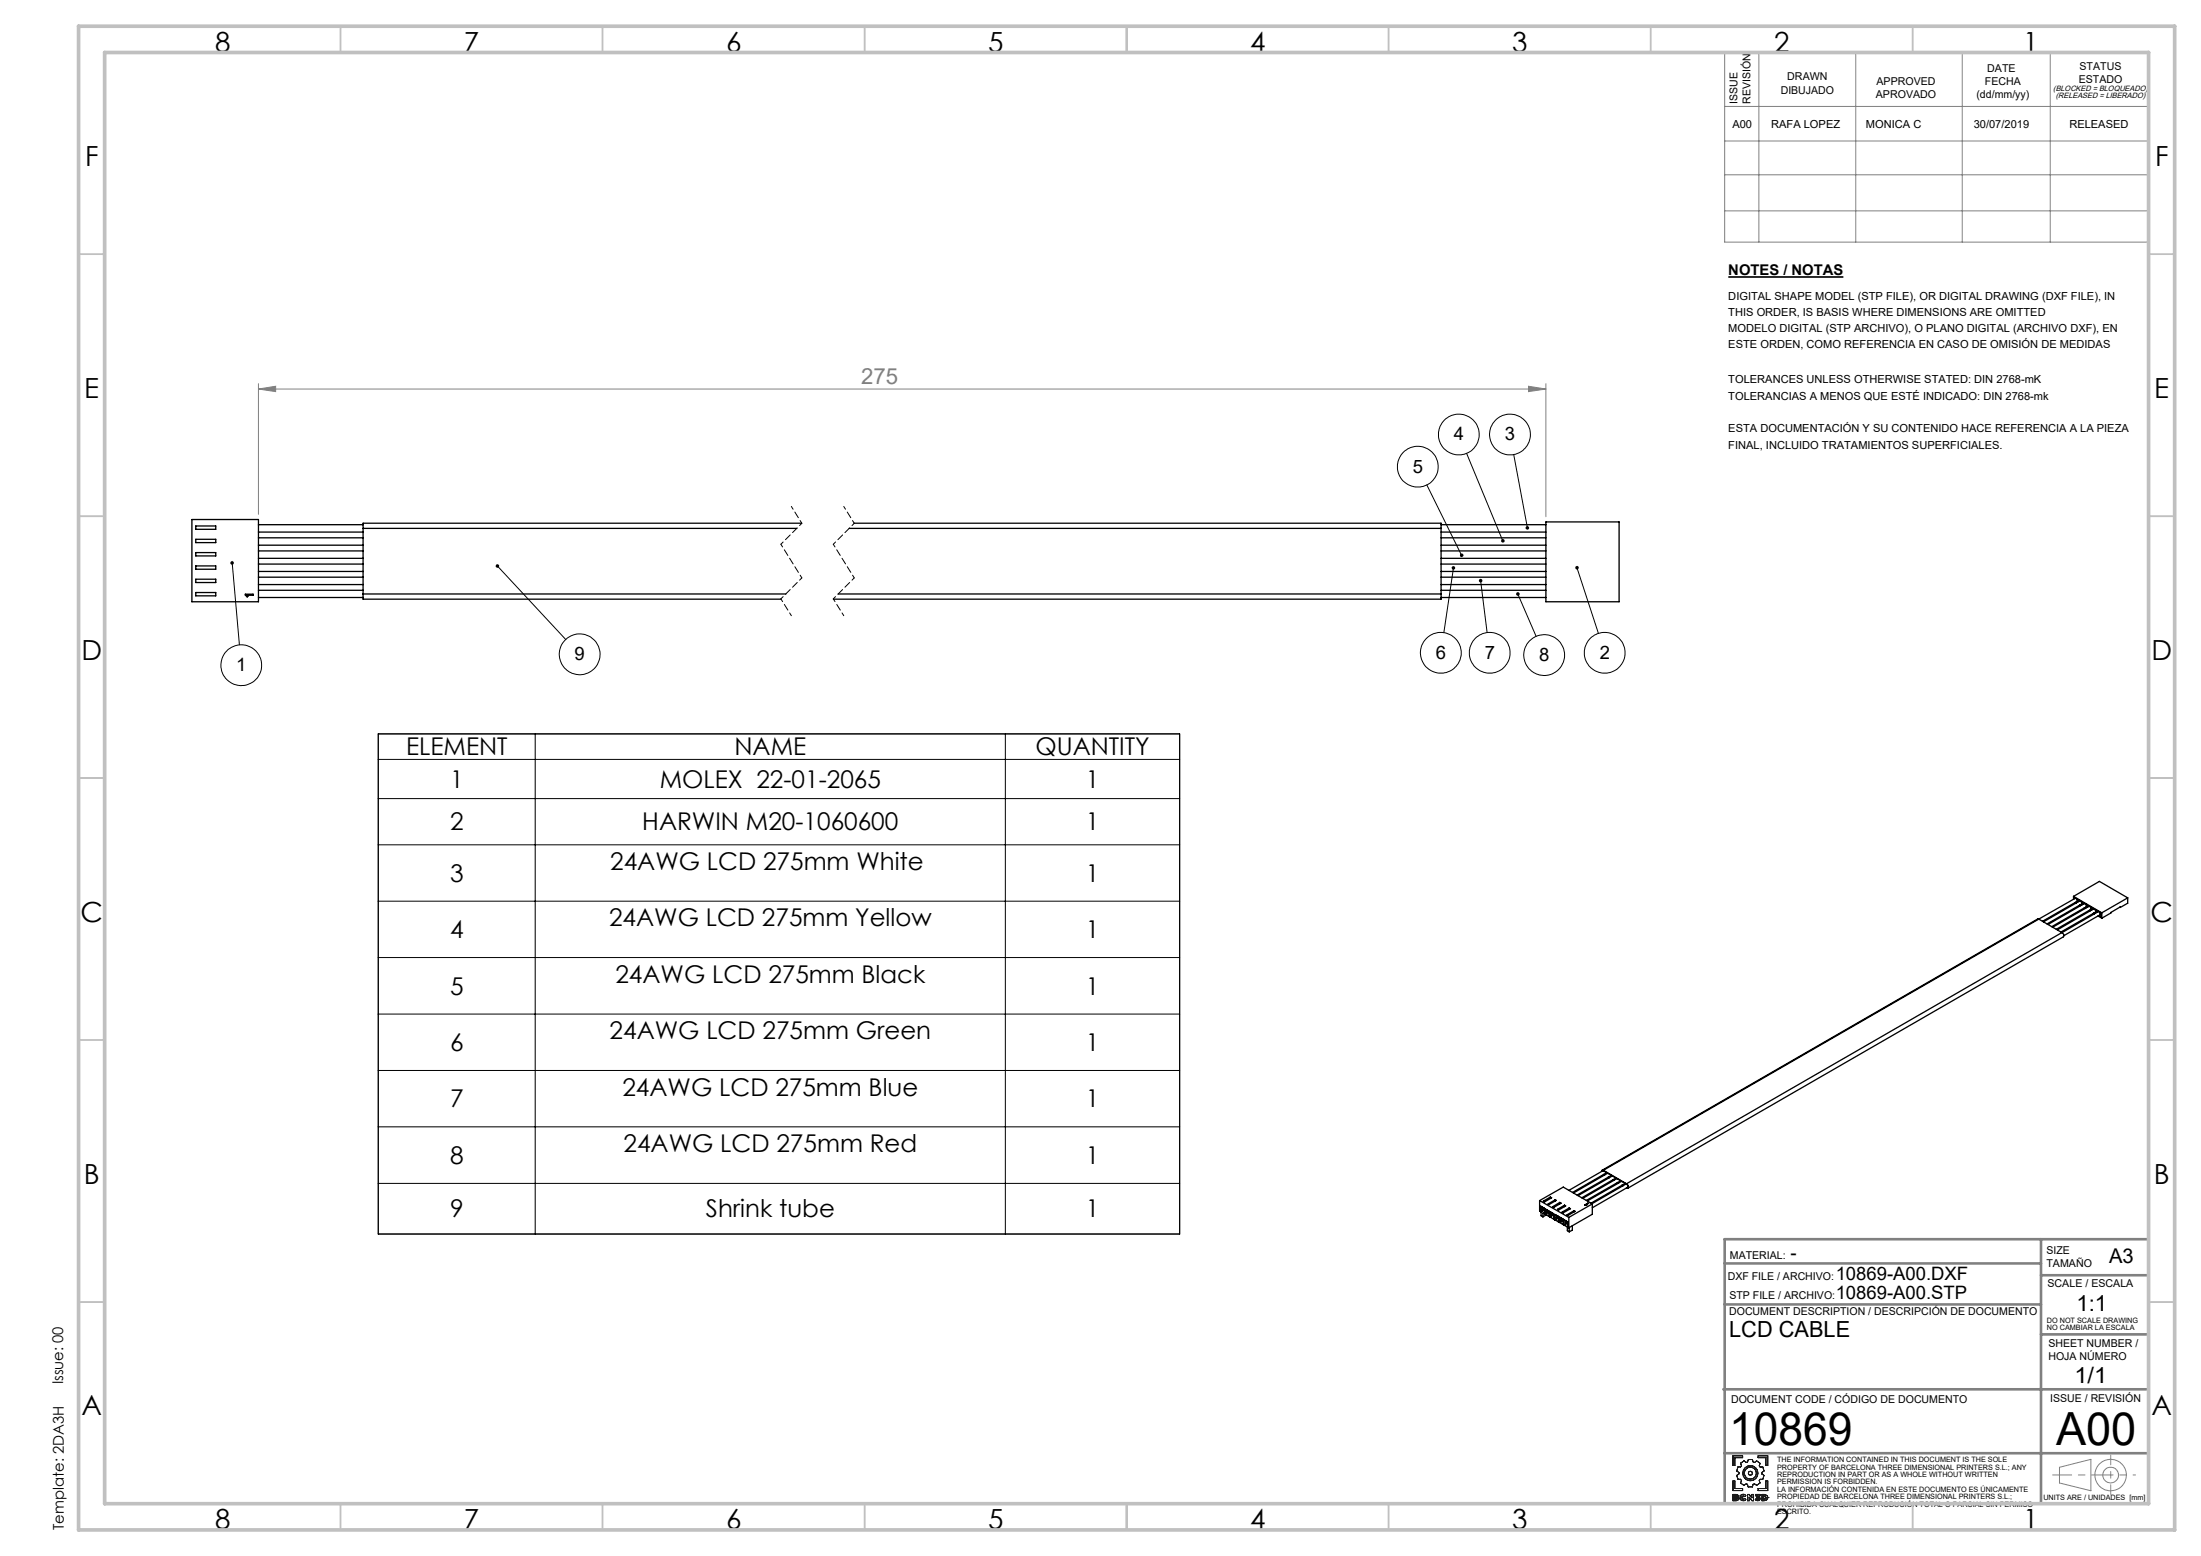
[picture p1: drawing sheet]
<svg xmlns="http://www.w3.org/2000/svg" width="420mm" height="297mm" viewBox="0 0 420 297" stroke-linecap="round" stroke-linejoin="round" font-family="sans-serif">
<path d="M329.8 52.9h22" fill="none" stroke="#000" stroke-width=".32"/>
<g fill="none" stroke="#000" stroke-width=".19">
<path d="M272.3 92.6l6.6 13.4M279.9 86.5l6.9 16.8M288.9 86.8l2.6 13.9M44.3 107.5l1.4 15.6M94.9 108.1l13 14M277.4 108.4l-1.9 12.4M282.5 110.8l1.3 10M289.6 113.4l3.5 8.1M300.9 108.4l4.1 12.5M72.2 140.1h152.9v95.4h-152.9zM72.2 145h152.9M72.2 152.4h152.9"/>
<path d="M102.1 140.1v95.4M191.8 140.1v95.4M72.2 161.3h152.9M72.2 172h152.9M72.2 182.8h152.9M72.2 193.6h152.9M72.2 204.3h152.9M72.2 215.1h152.9M72.2 225.9h152.9"/>
<circle cx="270.5" cy="89.1" r="3.9"/>
<circle cx="278.4" cy="82.9" r="3.9"/>
<circle cx="288.1" cy="82.9" r="3.9"/>
<circle cx="46" cy="127" r="3.9"/>
<circle cx="110.6" cy="124.9" r="3.9"/>
<circle cx="275" cy="124.6" r="3.9"/>
<circle cx="284.3" cy="124.6" r="3.9"/>
<circle cx="294.7" cy="125" r="3.9"/>
<circle cx="306.2" cy="124.6" r="3.9"/>
</g>
<g fill="none" stroke="#191924" stroke-width=".19">
<path d="M330.7 277.9h1.8v.3h-1.5v1.5h-.3zM332.1 279.3l.7-.5 .4 .3 .3-.1 .1-.4h.8l.1 .4 .3 .1 .4-.3 .7 .5-.2 .5 .2 .2h.5l.2 .8-.4 .3v.2l.4 .3-.2 .8h-.5l-.2 .2 .1 .5-.6 .4-.4-.3-.3 .1-.1 .5h-.8l-.2-.5-.2-.1-.4 .3-.7-.4 .2-.5-.2-.2h-.5l-.2-.8 .4-.3v-.2l-.4-.3 .2-.8h.5l.2-.2zM335.5 277.9h1.8v1.8h-.3v-1.5h-1.5zM330.7 282.7h.3v1.4h1.5v.4h-1.8zM331 285.5l.4 .1-.4 .1zM331 286l.4 .1-.4 .1zM331.3 285.3l.3 .1 .1 .1M331.3 285.3h.2l.2 .2M331.3 285.3h-.6v1.2l.9-.1 .2-.3M331.4 285.6h.1M331.4 286.1h.1M331.7 285.5l-.2 .3 .3 .3"/>
<path d="M331.7 285.5h.1M331.8 286.1h.1M332 285.9l.2 .3 .4 .3 .6-.3M332 285.9l.1 .3 .2 .2a.69 .69 0 0 0 .9-.2M332 285.9h.1M332.4 285.9l.1 .2 .2 .1 .2-.2M332.4 285.9l.1 .2 .4-.1M332.4 285.9h.1M332.9 285.7l-.2-.2-.3 .1v.3M332.9 285.7l-.4-.1-.1 .3M332.9 286l.3 .2M333.2 285.5l-.5-.3-.5 .2-.2 .5"/>
<path d="M333.2 285.5a.67 .67 0 0 0-1.1 0l-.1 .4M333.2 285.5l-.3 .2M333.5 285.3h.3l.5 .6v-.6h.3v1.2h-.3l-.5-.7v.7h-.3zM335.1 286l.3 .2 .2-.1-.2 .1zM335.1 286l-.2 .2M335.5 284.1h1.5v-1.4h.3v1.8h-1.8zM335.6 286.1l-.4-.2v-.2l.3-.2h-.5v-.2h.8v.2l-.2 .2 .3 .4M335.6 286.1h.1M335.9 286.1l-.2 .3-.3 .1-.5-.3M335.9 286.1l-.2 .3-.4 .1-.4-.3M335.9 286.1h.1M336.2 285.3h.5l.5 .2 .2 .4-.3 .4-.9 .2z"/>
<path d="M336.6 285.5l.3 .1v.5h-.3zM337 285.9h.1M337.4 285.9h.1"/>
<circle cx="334" cy="281.2" r=".39"/>
<circle cx="334" cy="281.2" r="1.45"/>
<circle cx="334" cy="281.2" r="1.14"/>
</g>
<g fill="none" stroke="#808080" stroke-width=".19">
<path d="M329.1 10h80.9v36.2h-80.9zM335.6 10v36.2M354.1 10v36.2M374.4 10v36.2M391.2 10v36.2M329.1 20.3h80.9M329.1 26.9h80.9M329.1 33.4h80.9M329.1 40.2h80.9M49.3 74.3l3.3-.6v1.1zM49.3 73.2v25M49.3 74.3h245.7"/>
<path d="M291.7 73.7l3.3 .6-3.3 .5zM295 73.2v25.4M393 280.1l6-1.6v6l-6-1.4z"/>
<circle cx="402.7" cy="281.6" r="3"/>
<circle cx="402.8" cy="281.5" r="1.49"/>
</g>
<path d="M151 96.7l2 3.2M161 96.7l2 3.2M149 114.3l2 3.2M159 114.3l2 3.2" fill="none" stroke="#000" stroke-width=".19" stroke-dasharray="1.3 .6" stroke-dashoffset=".6"/>
<path d="M153 99.9l-4 4M163 99.9l-4 4M149 103.9l4 6.4M153 110.3l-4 4M159 103.9l4 6.4M163 110.3l-4 4" fill="none" stroke="#000" stroke-width=".19" stroke-dasharray="1.3 .6" stroke-dashoffset=".7"/>
<path d="M391.7 281.5h11.1" fill="none" stroke="#808080" stroke-width=".19" stroke-dasharray="15.2 1.3 1.3 1.3" stroke-dashoffset="11.6"/>
<path d="M402.8 281.5h4.7" fill="none" stroke="#808080" stroke-width=".19" stroke-dasharray="15.2 1.3 1.3 1.3" stroke-dashoffset="14.8"/>
<path d="M402.8 277.8v7.4" fill="none" stroke="#808080" stroke-width=".19" stroke-dasharray="15.2 1.3 1.3 1.3" stroke-dashoffset="13.4"/>
<path d="M329.1 236.5h80.9v50.5h-80.9zM389.5 236.5v50.5M329.1 249h60.4M329.1 241.2h60.4M389.5 243.4h20.5M389.5 254.7h20.5M328.9 265.2h81.1M329.1 277.4h80.9" fill="none" stroke="#808080" stroke-width=".5"/>
<g fill="none" stroke="#c0c0c0" stroke-width=".35">
<path d="M65 5v5M115 5v5M165 5v5M215 5v5M265 5v5M315 5v5M365 5v5M15 48.5h5M410 48.5h5M15 98.5h5M410 98.5h5M15 148.5h5"/>
<path d="M410 148.5h5M15 198.5h5M410 198.5h5M15 248.5h5M410 248.5h5M65 287v5M115 287v5M165 287v5M215 287v5M265 287v5M315 287v5M365 287v5"/>
</g>
<path d="M15 5h400v287h-400zM20 10h390v277h-390z" fill="none" stroke="#c0c0c0" stroke-width=".7"/>
<path d="M44.1 107.2a.34 .34 0 0 0 0 .5 .34 .34 0 0 0 .5-.2 .34 .34 0 0 0-.3-.4v.4v-.4zM94.7 107.8a.33 .33 0 0 0 .2 .5 .33 .33 0 0 0 .4-.4 .33 .33 0 0 0-.5-.2l-.1 .1 .2 .3zM300.7 108.1a.33 .33 0 0 0 0 .6 .33 .33 0 0 0 .5-.3 .33 .33 0 0 0-.4-.3l.1 .3-.1-.3zM291.1 100.6a.34 .34 0 0 0 .1 .4 .34 .34 0 0 0 .3 .1v-.4v.4a.34 .34 0 0 0 .2-.5 .34 .34 0 0 0-.6 0zM286.5 103a.34 .34 0 0 0 0 .5 .34 .34 0 0 0 .4 0l-.1-.2 .1 .2a.34 .34 0 0 0 .1-.5 .34 .34 0 0 0-.5 0zM277.1 108.1a.34 .34 0 0 0 0 .6 .34 .34 0 0 0 .6-.2 .34 .34 0 0 0-.3-.4v.3v-.3zM282.3 110.6a.34 .34 0 0 0 .1 .5 .34 .34 0 0 0 .5-.2 .34 .34 0 0 0-.4-.4v.3v-.3zM289.4 113.1a.34 .34 0 0 0 0 .6 .34 .34 0 0 0 .5-.2 .34 .34 0 0 0-.4-.4l.1 .3-.1-.3zM278.7 105.8a.34 .34 0 0 0-.1 .4 .34 .34 0 0 0 .4 .1l-.1-.3 .1 .3a.34 .34 0 0 0 .2-.5 .34 .34 0 0 0-.5 0z" fill="#000"/>
<path d="M49.3 74.3l3.3-.6v1.1zM291.7 73.7l3.3 .6-3.3 .5z" fill="#808080"/>
<g fill="none" stroke="#000" stroke-width=".25">
<path d="M36.6 99.2h12.7v15.7h-12.7zM153 99.9h-83.7v1M163 99.9h112v1M295 99.6h14v15.3h-14zM37.4 100.4h3.8v.6h-3.8zM37.4 102.9h3.8v.7h-3.8zM37.4 105.5h3.8v.6h-3.8zM37.4 108h3.8v.7h-3.8zM37.4 110.6h3.8v.6h-3.8zM37.4 113.1h3.8v.6h-3.8zM46.8 113.4h1.5v.2h-1.2l.2 .2-.1 .1-.4-.3zM49.3 114h20"/>
<path d="M49.3 112.7h20M49.3 111.6h20M49.3 110.2h20M49.3 109.1h20M49.3 107.7h20M49.3 106.6h20M49.3 105.2h20M49.3 104.1h20M49.3 102.7h20M49.3 101.6h20M49.3 100.2h20M69.3 113.4v1h79.7"/>
<path d="M69.3 100.9h82.7M69.3 113.4h80.7M69.3 100.9v12.5M159.9 113.4h115.1M162 100.9h113M275 113.4v1h-116M275 114h20M275 112.7h20M275 111.6h20M275 110.2h20M275 109.1h20M275 107.7h20"/>
<path d="M275 106.6h20M275 105.2h20M275 104.1h20M275 102.7h20M275 101.6h20M275 100.2h20M275 100.9v12.5M389 175.4l7-3.9a.39 .39 0 0 1 .3 .2 .39 .39 0 0 1 0 .4l-6.6 3.8M389 175.4h-.2l-83.1 48M389 175.4l-83 48M389 175.4l4.5 2.6M389.9 176l6.9-4a.41 .41 0 0 1 .4 .6l-6.6 3.8"/>
<path d="M390.8 176.5l6.9-4a.42 .42 0 0 1 .4 .6l-6.6 3.8M391.7 177l6.9-4a.41 .41 0 0 1 .4 .6l-6.6 3.8M392.6 177.5l6.9-4a.42 .42 0 0 1 .3 .6l-6.5 3.8M393.5 178l.3 .4-.1 .4-83.1 48M393.5 178l-83.1 48M393.5 178l6.9-4a.41 .41 0 0 1 .3 .6l-6.9 4M395.7 171.1l4.9-2.9 5.4 3.2M395.7 171.1l5.4 3.1M395.7 171.1v.5M395.9 172.3l.2 .1M396 171.4l-.2-.1v.3M396.1 172.2l.1 .1"/>
<path d="M396.2 171.6l.3 .1v.5M396.4 171.7h-.1M396.8 172.8l.2 .1M396.9 172l-.2-.2v.3M396.9 172.7l.2 .1M397.1 172.1l.3 .2v.4M397.3 172.2l-.1 .1M397.7 173.3l.2 .1M397.8 172.5l-.2-.2v.3M397.8 173.2l.2 .2M398 172.6l.3 .2v.4M398.2 172.7l-.1 .1"/>
<path d="M398.6 173.8l.1 .1M398.7 173l-.2-.1v.2M398.7 173.7l.2 .1M398.9 173.1l.3 .2v.4M399.1 173.2l-.1 .1M399.5 174.3l.2 .1M399.6 173.5l-.3-.1v.2M399.6 174.2l.2 .1M399.8 173.6l.3 .2v.4M400 173.7l-.1 .1M400.3 174.8l.8 .5M400.4 174l-.1-.1v.2"/>
<path d="M400.6 174.1l.4 .2v.7l-.5-.2M400.9 174.3h-.1M401.1 174.2v1.1M404.5 173.2h.1M404.6 173.2v-.1l-3.5 2.2M406 171.4l-4.9 2.8M406 171.4v1l-1.4 .8M293.8 229.2v1.9l.2 .2M293.8 229.2l5.6 3.2M293.8 229.2l4.5-2.6 5.5 3.2M294.1 231.2v.9l.3 .2M294.3 230.4v.8l-.3 .1"/>
<path d="M294.4 230.8l-.1 .1 .4 .2M294.4 230.4v.4M294.4 232.3v-.8l4.7 2.7v.7l.3 .2M294.5 229.3l1.3-.8 .3 .1-1.4 .8zM294.7 230.6v1l.2 .2M294.7 230.6l-.7-.4v1.1M294.7 230.6l-.3 .2M295 231.9h.1M295 231.9l-.6 .4M295.2 230.9v.8l-.3 .1M295.3 231.3h-.1l.4 .3M295.3 231v.3"/>
<path d="M295.4 229.8l1.4-.8 .2 .1-1.4 .8zM295.6 231.1l-.7-.4v1.1M295.6 231.1v1.1l.2 .1M295.6 231.1l-.3 .2M295.8 232.3v-1l.7 .4v1l.2 .1M295.8 228.5v.2M296.1 231.4v.8l-.3 .1M296.2 231.5l-.1 .4 .4 .2M296.3 230.3l1.3-.8 .3 .2-1.4 .7zM296.4 231.7l-.2 .1M296.8 229v.3M297 231.9v.9h-.3"/>
<path d="M297 232.3v.1l.4 .2M297 232v.3M297.2 230.8l1.4-.8 .2 .2-1.4 .8zM297.4 232.2v1l.2 .1M297.4 232.2l-.7-.4v1M297.4 232.2l-.4 .1M297.6 229.5v.3M297.9 232.5v.8h-.3M298 232.9h-.1l.4 .2M298 232.5v.4M298.1 231.3l1.3-.7 .3 .1-1.4 .8zM298.2 232.7l-.2 .2"/>
<path d="M298.3 232.7l-.7-.4v1M298.3 232.7v1l.2 .2M298.6 230v.3M298.8 233v.8l-.3 .1M298.8 233.4l.4 .3M298.8 233v.4M299 231.9l1.4-.8 .2 .1-1.4 .8zM299.2 233.2l-.7-.4v1.1M299.2 233.2v1l.2 .1M299.2 233.2l-.4 .2M299.4 232.4v1.9M299.4 230.6v.2"/>
<path d="M299.4 234.3v.8M300 234v.8l-.6 .3M300.4 231.1v.2M302.6 230h.1M303 229.7h.1M303 229.7l-.4 .3M303 229.7l-.6 .3h.4h-.2M303.8 229.8l-4.4 2.6M303.8 229.8v2l-4.4 2.5M305.7 223.6l.3-.1 4.4 2.5 .3 .4v.2l-.2 .1M305.9 223.4l-6.5 3.8M306 223.4h-.3l-.1 .2"/>
<path d="M306 224.2l.1 .1M306 223.4l4.4 2.6M306 224.2l.2 .1M306.6 223.8l-6.5 3.8M306.8 223.9l-6.6 3.8M306.8 224.7l.2 .1M306.9 224.7l.2 .1M307.5 224.4l-6.5 3.7M307.7 224.5l-6.6 3.7M307.7 225.2l.2 .1M307.8 225.2l.2 .1M308.4 224.9l-6.6 3.7"/>
<path d="M308.5 225l-6.5 3.7M308.6 225.7l.2 .1M308.7 225.7l.2 .1M309.2 225.4l-6.5 3.7M309.4 225.5l-6.5 3.7M309.5 226.2l.2 .1M309.6 226.2l.1 .1M310.1 225.9l-6.5 3.8M310.3 226l-6.5 3.8M310.4 226.8h.1M310.4 226l.3 .4v.3l-.3 .1M310.7 226.6l-6.9 3.9"/>
</g>
<g font-size="8.7">
<text x="330" y="275.9">10869</text>
<text x="392.3" y="275.9">A00</text>
</g>
<g font-size="5.3">
<text x="41" y="9.9">8</text>
<text x="88.5" y="9.9">7</text>
<text x="138.5" y="9.9">6</text>
<text x="188.5" y="9.9">5</text>
<text x="238.5" y="9.9">4</text>
<text x="288.5" y="9.9">3</text>
<text x="338.5" y="9.9">2</text>
<text x="386" y="9.9">1</text>
<text x="16.2" y="31.7">F</text>
<text x="411.2" y="31.7">F</text>
<text x="16.1" y="75.9">E</text>
<text x="411.1" y="75.9">E</text>
<text x="15.5" y="125.9">D</text>
<text x="410.5" y="125.9">D</text>
<text x="15.4" y="175.9">C</text>
<text x="410.4" y="175.9">C</text>
<text x="16" y="225.9">B</text>
<text x="411" y="225.9">B</text>
<text x="15.5" y="270.2">A</text>
<text x="410.5" y="270.2">A</text>
<text x="41" y="291.9">8</text>
<text x="88.5" y="291.9">7</text>
<text x="138.5" y="291.9">6</text>
<text x="188.5" y="291.9">5</text>
<text x="238.5" y="291.9">4</text>
<text x="288.5" y="291.9">3</text>
<text x="338.5" y="291.9">2</text>
<text x="386" y="291.9">1</text>
</g>
<g font-size="4.7">
<text x="77.5" y="144.2">ELEMENT</text>
<text x="140.2" y="144.2">NAME</text>
<text x="197.6" y="144.2">QUANTITY</text>
<text x="85.9" y="150.4">1</text>
<text x="125.9" y="150.4">MOLEX 22-01-2065</text>
<text x="207.2" y="150.4">1</text>
<text x="85.9" y="158.5">2</text>
<text x="122.6" y="158.5">HARWIN M20-1060600</text>
<text x="207.2" y="158.5">1</text>
<text x="116.4" y="166">24AWG LCD 275mm White</text>
<text x="85.9" y="168.3">3</text>
<text x="207.2" y="168.3">1</text>
<text x="85.9" y="179.1">4</text>
<text x="116.2" y="176.8">24AWG LCD 275mm Yellow</text>
<text x="207.2" y="179.1">1</text>
<text x="85.9" y="189.8">5</text>
<text x="117.4" y="187.6">24AWG LCD 275mm Black</text>
<text x="207.2" y="189.8">1</text>
<text x="85.9" y="200.6">6</text>
<text x="116.3" y="198.3">24AWG LCD 275mm Green</text>
<text x="207.2" y="200.6">1</text>
<text x="118.8" y="209.1">24AWG LCD 275mm Blue</text>
<text x="85.9" y="211.4">7</text>
<text x="207.2" y="211.4">1</text>
<text x="119" y="219.9">24AWG LCD 275mm Red</text>
<text x="85.9" y="222.2">8</text>
<text x="207.2" y="222.2">1</text>
<text x="85.9" y="232.4">9</text>
<text x="134.7" y="232.4">Shrink tube</text>
<text x="207.2" y="232.4">1</text>
</g>
<text font-size="4.2" fill="#808080" x="164.3" y="73.3">275</text>
<g font-size="4.2">
<text x="396.2" y="250.3">1:1</text>
<text x="330" y="255.2">LCD CABLE</text>
<text x="395.8" y="264">1/1</text>
</g>
<text font-size="3.9" x="402.5" y="241.1">A3</text>
<g font-size="3.5">
<text x="277.4" y="84.1">4</text>
<text x="287.2" y="84.1">3</text>
<text x="269.6" y="90.2">5</text>
<text x="274" y="125.7">6</text>
<text x="283.3" y="125.7">7</text>
<text x="305.3" y="125.7">2</text>
<text x="45.1" y="128.1">1</text>
<text x="109.7" y="126">9</text>
<text x="293.7" y="126.2">8</text>
<text x="341.7" y="240.4">-</text>
<text x="350.3" y="244.3">10869-A00.DXF</text>
<text x="350.3" y="247.9">10869-A00.STP</text>
</g>
<g font-size="2.8">
<text x="329.8" y="52.6">NOTES / NOTAS</text>
<text x="12.1" y="264.2" transform="rotate(-90 12.1 264.2)">Issue: 00</text>
<text x="12.2" y="292" transform="rotate(-90 12.2 292)">Template: 2DA3H</text>
</g>
<g font-size="2.1">
<text x="339.8" y="17.9">DIBUJADO</text>
<text x="341.1" y="15.4">DRAWN</text>
<text x="358.1" y="16.3">APPROVED</text>
<text x="378.8" y="16.3">FECHA</text>
<text x="379.2" y="13.8">DATE</text>
<text x="396.7" y="15.8">ESTADO</text>
<text x="396.8" y="13.3">STATUS</text>
<text x="331.5" y="19.8" transform="rotate(-90 331.5 19.8)">ISSUE</text>
<text x="334" y="19.8" transform="rotate(-90 334 19.8)">REVISIÓN</text>
<text x="357.9" y="18.8">APROVADO</text>
<text x="377.1" y="18.8">(dd/mm/yy)</text>
<text x="330.6" y="24.3">A00</text>
<text x="338" y="24.3">RAFA LOPEZ</text>
<text x="356.1" y="24.3">MONICA C</text>
<text x="376.6" y="24.3">30/07/2019</text>
<text x="394.9" y="24.3">RELEASED</text>
<text x="329.8" y="57.2">DIGITAL SHAPE MODEL (STP FILE), OR DIGITAL DRAWING (DXF FILE), IN</text>
<text x="329.8" y="60.3">THIS ORDER, IS BASIS WHERE DIMENSIONS ARE OMITTED</text>
<text x="329.8" y="63.4">MODELO DIGITAL (STP ARCHIVO), O PLANO DIGITAL (ARCHIVO DXF), EN</text>
<text x="329.8" y="66.5">ESTE ORDEN, COMO REFERENCIA EN CASO DE OMISIÓN DE MEDIDAS</text>
<text x="329.8" y="73.2">TOLERANCES UNLESS OTHERWISE STATED: DIN 2768-mK</text>
<text x="329.8" y="76.3">TOLERANCIAS A MENOS QUE ESTÉ INDICADO: DIN 2768-mk</text>
<text x="329.8" y="82.5">ESTA DOCUMENTACIÓN Y SU CONTENIDO HACE REFERENCIA A LA PIEZA</text>
<text x="329.8" y="85.7">FINAL, INCLUIDO TRATAMIENTOS SUPERFICIALES.</text>
<text x="390.5" y="239.4">SIZE</text>
<text x="329.7" y="244.3">DXF FILE / ARCHIVO:</text>
<text x="330.1" y="240.4">MATERIAL:</text>
<text x="390.5" y="241.9">TAMAÑO</text>
<text x="390.7" y="245.6">SCALE / ESCALA</text>
<text x="330" y="251">DOCUMENT DESCRIPTION / DESCRIPCIÓN DE DOCUMENTO</text>
<text x="330" y="247.9">STP FILE / ARCHIVO:</text>
<text x="390.9" y="257.1">SHEET NUMBER /</text>
<text x="390.9" y="259.6">HOJA NÚMERO</text>
<text x="330.3" y="267.7">DOCUMENT CODE / CÓDIGO DE DOCUMENTO</text>
<text x="391.2" y="267.5">ISSUE / REVISIÓN</text>
</g>
<g font-size="1.5">
<text x="391.8" y="17.4">(BLOCKED = BLOQUEADO)</text>
<text x="392.3" y="18.8">(RELEASED = LIBERADO)</text>
</g>
<g font-size="1.4">
<text x="390.6" y="252.5">DO NOT SCALE DRAWING</text>
<text x="390.6" y="253.9">NO CAMBIAR LA ESCALA</text>
<text x="339.1" y="279.1">THE INFORMATION CONTAINED IN THIS DOCUMENT IS THE SOLE</text>
<text x="339.1" y="280.5">PROPERTY OF BARCELONA THREE DIMENSIONAL PRINTERS S.L.; ANY</text>
<text x="339.1" y="281.9">REPRODUCTION IN PART OR AS A WHOLE WITHOUT WRITTEN</text>
<text x="339.1" y="283.3">PERMISSION IS FORBIDDEN.</text>
<text x="339.1" y="284.7">LA INFORMACIÓN CONTENIDA EN ESTE DOCUMENTO ES ÚNICAMENTE</text>
<text x="339.1" y="286.1">PROPIEDAD DE BARCELONA THREE DIMENSIONAL PRINTERS S.L.;</text>
<text x="339.1" y="287.6">PROHIBIDA CUALQUIER REPRODUCIÓN TOTAL O PARCIAL SIN PERMISO</text>
<text x="389.9" y="286.3">UNITS ARE / UNIDADES [mm]</text>
<text x="339.1" y="289">ESCRITO.</text>
</g>
</svg>
